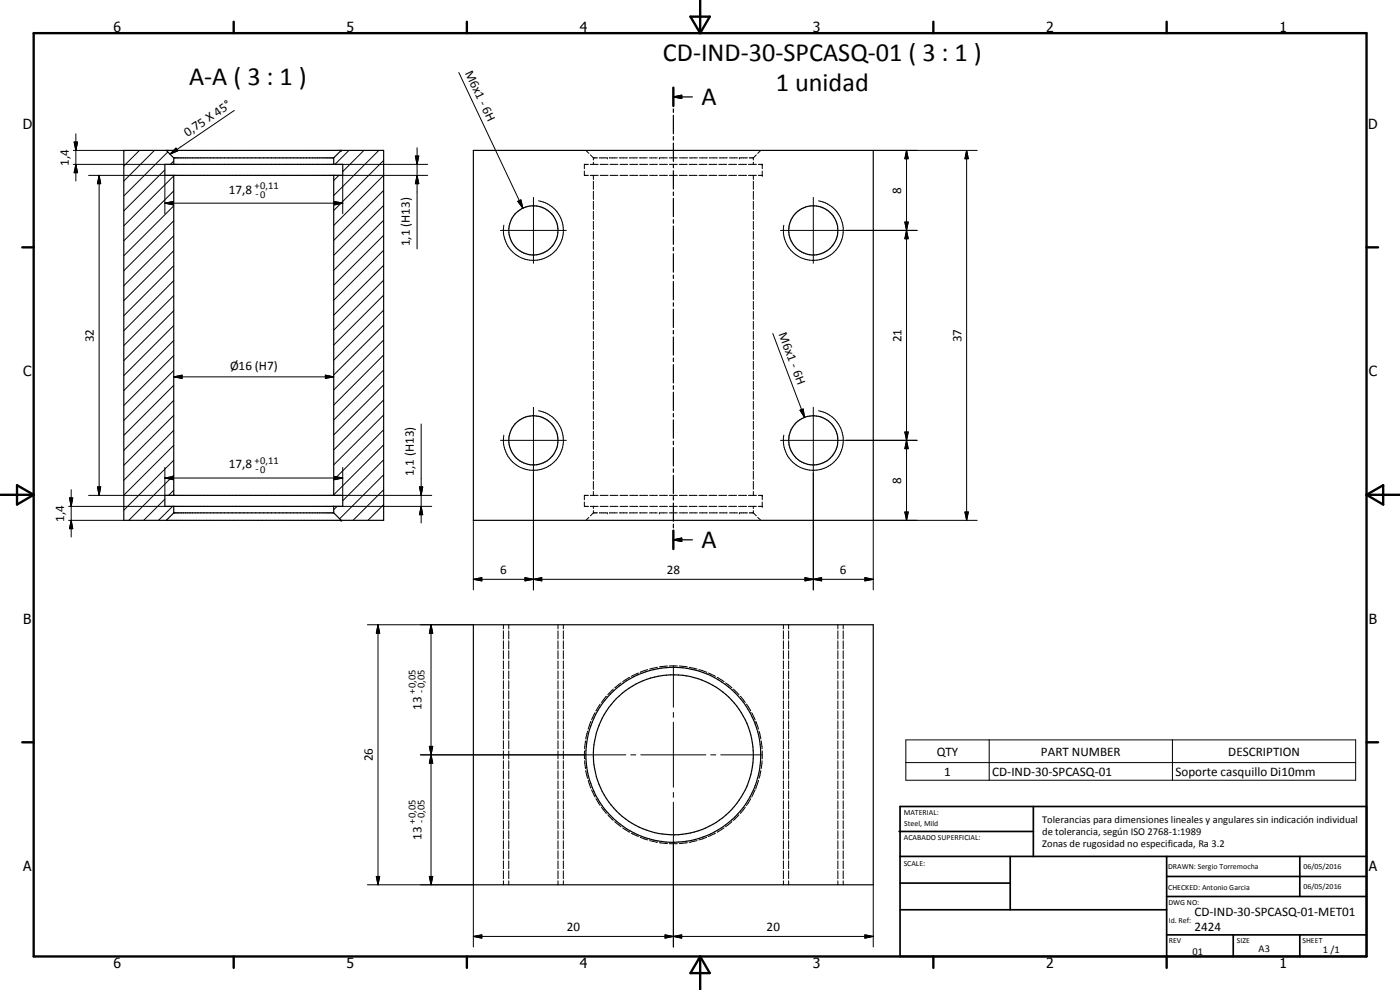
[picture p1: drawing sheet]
<svg xmlns="http://www.w3.org/2000/svg" width="420mm" height="297mm" viewBox="0 0 420 297" stroke-linecap="round" stroke-linejoin="round" font-family="sans-serif">
<g fill="none" stroke="#000" stroke-width=".3">
<path d="M70.3 33.1l-19.3 13.1M137.7 21.8l19.2 40.6M22 49.3h30.1M22 45.1h15.2M22.3 42.6h1l-.5 2.5zM22.8 49.3l.5 2.5h-1zM22.8 40.1v14.2M26.6 52.6h25.5M29.7 52.6l.5 2.5h-1zM29.7 52.6v96M37.4 45.1l-.2 .2M41.9 45.1l-4.7 4.7"/>
<path d="M46.3 45.1l-9.1 9.2M49.5 51l-12.3 12.3M49.5 52.6v11.5M50.4 45.6l-13.2 13.2M51 46.2l1.8-1.8 .6 .9zM52.1 57.3l-14.9 15M52.1 52.8l-14.9 15M52.1 48.3l-1 1M52.8 44.4l.6 .9-2.4 .9zM100.1 49.3h28.2M100.1 52.6h28.2M101.7 52.6l-1.6 1.5"/>
<path d="M102.9 52.6v11.5M104.7 45.1l-4.2 4.2M109.2 45.1l-6.3 6.4M113.7 45.1l-13.6 13.6M115.1 57.1l-15 15M115.1 52.6l-15 15M115.1 48.1l-15 15.1M124.7 46.8h1l-.5 2.5zM125.2 52.6l.5 2.5h-1zM125.2 44.3v30.4M160.1 59.2v19.8M175.4 51.3v1.3h1.2"/>
<path d="M175.8 45.1l.9 .9M176.6 49.3h-1.2v1.3M177.2 49.3h2.3M177.2 52.6h2.3M177.2 46.5l.9 .9M178.1 47.4h1.2M178.1 47.4v.6M178.1 48.7v.6M178.1 52.6v1.2M178.1 54.4v2.4M178.1 57.4v2.4M179.9 47.4h2.4"/>
<path d="M180.1 49.3h2.4M180.1 52.6h2.4M182.3 47.4h.1M182.9 47.4h2.4M183.1 49.3h2.4M183.1 52.6h2.4M185.9 47.4h2.4M186.1 49.3h2.3M186.1 52.6h2.3M188.9 47.4h2.4M189 49.3h2.4M189 52.6h2.4"/>
<path d="M191.9 47.4h2.4M192 49.3h2.4M192 52.6h2.4M194.9 47.4h2.4M195 49.3h2.3M195 52.6h2.3M197.9 47.4h.1M197.9 47.4h2.4M197.9 49.3h2.4M197.9 52.6h2.4M200.9 47.4h2.4M200.9 49.3h2.4"/>
<path d="M200.9 52.6h2.4M203.9 47.4h2.4M203.9 49.3h2.3M203.9 52.6h2.3M206.8 49.3h2.4M206.8 52.6h2.4M206.9 47.4h2.4M209.8 49.3h2.4M209.8 52.6h2.4M209.9 47.4h2.4M212.8 49.3h2.3M212.8 52.6h2.3"/>
<path d="M212.9 47.4h2.4M215.7 49.3h2.4M215.7 52.6h2.4M215.9 47.4h2.4M218.7 49.3h2.4M218.7 52.6h2.4M218.9 47.4h2.4M221.6 49.3h2.5M221.6 52.6h2.5M221.9 47.4h.1M221.9 47.4h2.4M224.6 49.3h2.4"/>
<path d="M224.6 52.6h2.4M224.9 47.4h1.2M226.1 47.4v.6M226.1 48.7v.6M226.1 52.6v1.2M226.1 54.4v2.4M226.1 57.4v2.4M227 46.5l-.9 .9M227.6 49.3h1.2M227.6 52.6h1.2M228.3 45.1l-.9 .9M228.8 49.3h.1"/>
<path d="M228.8 52.6h.1M228.8 49.3v1.3M228.8 51.3v1.3M244.1 59.2v19.8M262.1 45.1h31.2M272.1 45.1l.5 2.5h-1zM272.1 45.1v111M290.1 45.1l.5 2.5h-1zM290.1 45.1v111M49.5 61l2.5-.5v1zM49.5 61h53.4M52.1 79.7l-14.9 15"/>
<path d="M52.1 75.2l-14.9 15M52.1 70.7l-14.9 15M52.1 66.3l-14.9 14.9M52.1 61.8l-14.9 15M100.4 60.5l2.5 .5-2.5 .5zM115.1 79.6l-15 15M115.1 75.1l-15 15M115.1 66.1l-15 15M115.1 61.6l-15 15M115.1 70.6l-15 15M150.2 69.1h19.8M155.4 60.4l.9-.4 .6 2.4z"/>
<path d="M161.6 60.2a9 9 0 0 1 7.4 10.5 9 9 0 0 1-10.5 7.3 9 9 0 0 1-7.3-10.4M178.1 60.4v2.4M178.1 63.4v2.4M178.1 66.4v2.4M178.1 69.4v2.4M178.1 72.4v2.4M178.1 75.4v2.5M178.1 78.4v2.4M226.1 60.4v2.4M226.1 63.4v2.4M226.1 66.4v2.4M226.1 69.4v2.4"/>
<path d="M226.1 72.4v2.4M226.1 75.4v2.5M226.1 78.4v2.4M234.2 69.1h41M245.6 60.2a9 9 0 0 1 7.4 10.5 9 9 0 0 1-10.4 7.3 9 9 0 0 1-7.4-10.4M271.6 66.6h1l-.5 2.5zM271.6 66.6l1 5h-1l1-5zM272.1 69.1l.5 2.5h-1zM52.1 97.7l-14.9 15M52.1 93.2l-14.9 15M52.1 88.7l-14.9 15M52.1 84.2l-14.9 15"/>
<path d="M115.1 97.5l-15 15M115.1 93l-15 15.1M115.1 88.6l-15 14.9M115.1 84.1l-15 15M178.1 81.4v2.4M178.1 84.4v2.4M178.1 87.4v2.4M178.1 90.4v2.4M178.1 93.4v2.4M178.1 96.4v2.4M178.1 99.4v2.4M226.1 81.4v2.4"/>
<path d="M226.1 84.4v2.4M226.1 87.4v2.4M226.1 90.4v2.4M226.1 93.4v2.4M226.1 96.4v2.4M226.1 99.4v2.4M52.1 113.1l2.5-.5v.9zM52.1 115.6l-14.9 15M52.1 111.2l-14.9 15M52.1 106.7l-14.9 15M52.1 102.2l-14.9 15M52.1 113.1h48"/>
<path d="M97.7 112.6l2.4 .5-2.4 .4zM115.1 115.5l-15 15M115.1 111l-15 15M115.1 106.5l-15 15M115.1 102l-15 15M178.1 102.4v2.4M178.1 105.4v2.4M178.1 108.4v2.4M178.1 111.4v2.4M178.1 114.4v2.4M178.1 117.4v2.4M226.1 102.4v2.4"/>
<path d="M226.1 105.4v2.4M226.1 108.4v2.4M226.1 111.4v2.4M226.1 114.4v2.4M226.1 117.4v2.4M231.9 100.1l9.6 25.1M52.1 138.1l-14.9 15M52.1 133.6l-14.9 15M52.1 129.1l-14.9 15M52.1 124.6l-14.9 15M52.1 120.1l-14.9 15M115.1 138l-12.2 12.2"/>
<path d="M115.1 133.5l-15 15M115.1 128.9l-15 15.1M115.1 124.5l-15 15M115.1 120l-15 15M126.4 127.2v29.7M150.2 132.1h19.8M160.1 122.2v54.8M161.6 123.2a9 9 0 0 1 7.3 10.4 9 9 0 0 1-10.4 7.4 9 9 0 0 1-7.3-10.4M178.1 120.4v2.4M178.1 123.4v2.4M178.1 126.4v2.4M178.1 129.4v2.4"/>
<path d="M178.1 132.4v2.4M178.1 135.4v2.4M178.1 138.4v2.4M226.1 120.4v2.4M226.1 123.4v2.4M226.1 126.4v2.4M226.1 129.4v2.4M226.1 132.4v2.4M226.1 135.4v2.4M226.1 138.4v2.4M234.2 132.1h41M240.1 123.1l.9-.4 .5 2.5z"/>
<path d="M244.1 122.2v54.8M245.6 123.2a9 9 0 0 1 7.4 10.5 9 9 0 0 1-10.4 7.3 9 9 0 0 1-7.4-10.4M271.6 129.6h1l-.5 2.5zM271.6 129.6l1 5h-1l1-5zM272.1 132.1l.5 2.5h-1zM20.6 151.9h31.5M20.6 156.1h16.6M20.9 149.4h.9l-.4 2.5zM21.4 156.1l.4 2.5h-.9zM21.4 146.9v14.2M26.6 148.6h25.5M29.2 146.1h1l-.5 2.5z"/>
<path d="M49.5 143.4l2.5-.4v.9zM49.5 149.8l-6.4 6.3M49.5 140.3v8.3M49.5 143.4h53.4M51.8 151.9l-4.2 4.2M52.1 147.1l-1.5 1.5M52.1 142.6l-13.5 13.5M100.1 151.9h29.5M100.1 148.6h29.5M100.4 143l2.5 .4-2.5 .5zM101.2 151.9l-1.1 1.1M102.9 140.3v8.3"/>
<path d="M115.1 155.9l-.1 .2M115.1 151.4l-4.7 4.7M115.1 146.9l-9.2 9.2M115.1 142.5l-13.2 13.2M125.9 146.1h1l-.5 2.5zM126.4 151.9l.5 2.5h-1zM142.1 156.1v20.9M175.4 150.6v1.3h1.2M176.6 148.6h-1.2v1.3M176.7 155.2l-.9 .9M177.2 151.9h2.3M177.2 148.6h2.3"/>
<path d="M178.1 153.9h1.2M178.1 153.9l-.9 .9M178.1 141.4v2.4M178.1 144.4v2.4M178.1 147.4v1.2M178.1 151.9v.7M178.1 153.2v.7M179.9 153.9h2.4M180.1 151.9h2.4M180.1 148.6h2.4M182.3 153.9h.1M182.9 153.9h2.4"/>
<path d="M183.1 151.9h2.4M183.1 148.6h2.4M185.9 153.9h2.4M186.1 151.9h2.3M186.1 148.6h2.3M188.9 153.9h2.4M189 151.9h2.4M189 148.6h2.4M191.9 153.9h2.4M192 151.9h2.4M192 148.6h2.4M194.9 153.9h2.4"/>
<path d="M195 151.9h2.3M195 148.6h2.3M197.9 153.9h.1M197.9 153.9h2.4M197.9 151.9h2.4M197.9 148.6h2.4M200.9 153.9h2.4M200.9 151.9h2.4M200.9 148.6h2.4M203.9 153.9h2.4M203.9 151.9h2.3M203.9 148.6h2.3"/>
<path d="M206.8 151.9h2.4M206.8 148.6h2.4M206.9 153.9h2.4M209.8 151.9h2.4M209.8 148.6h2.4M209.9 153.9h2.4M212.8 151.9h2.3M212.8 148.6h2.3M212.9 153.9h2.4M215.7 151.9h2.4M215.7 148.6h2.4M215.9 153.9h2.4"/>
<path d="M218.7 151.9h2.4M218.7 148.6h2.4M218.9 153.9h2.4M221.6 151.9h2.5M221.6 148.6h2.5M221.9 153.9h.1M221.9 153.9h2.4M224.6 151.9h2.4M224.6 148.6h2.4M224.9 153.9h1.2M226.1 153.9l.9 .9M226.1 141.4v2.4"/>
<path d="M226.1 144.4v2.4M226.1 147.4v1.2M226.1 151.9v.7M226.1 153.2v.7M227.4 155.2l.9 .9M227.6 151.9h1.2M227.6 148.6h1.2M228.8 151.9h.1M228.8 148.6h.1M228.8 148.6v1.3M228.8 150.6v1.3M271.6 153.6h1l-.5 2.5z"/>
<path d="M289.6 153.6h1l-.5 2.5zM293.3 156.1h-31.2v20.9M142.1 173.8l2.5-.5v1zM142.1 173.8h120M157.6 173.3l2.5 .5-2.5 .5zM160.1 173.8l2.5-.5v1zM241.6 173.3l2.5 .5-2.5 .5zM244.1 173.8l2.5-.5v1zM259.6 173.3l2.5 .5-2.5 .5zM110.3 187.5h31.8M113.4 187.5l.5 2.5h-1zM113.4 187.5v78"/>
<path d="M129.4 187.5l.5 2.5h-1zM129.4 187.5v78M151.1 187.5v1.2M151.1 189.3v2.4M151.1 192.3v2.4M151.1 195.2v2.5M151.1 198.3v2.4M152.7 187.5v1.2M152.7 189.3v2.4M152.7 192.3v2.4M152.7 195.2v2.5M152.7 198.3v2.4"/>
<path d="M167.5 187.5v1.2M167.5 189.3v2.4M167.5 192.3v2.4M167.5 195.2v2.5M167.5 198.3v2.4M169.1 187.5v1.2M169.1 189.3v2.4M169.1 192.3v2.4M169.1 195.2v2.5M169.1 198.3v2.4M200.3 199.8l-2.4 .3M200.9 199.8h2.4"/>
<path d="M202.1 199.9v12.3M203.9 199.8l2.4 .3M235.1 187.5v1.2M235.1 189.3v2.4M235.1 192.3v2.4M235.1 195.2v2.5M235.1 198.3v2.4M236.7 187.5v1.2M236.7 189.3v2.4M236.7 192.3v2.4M236.7 195.2v2.5M236.7 198.3v2.4"/>
<path d="M251.4 187.5v1.2M251.4 189.3v2.4M251.4 192.3v2.4M251.4 195.2v2.5M251.4 198.3v2.4M253.1 187.5v1.2M253.1 189.3v2.4M253.1 192.3v2.4M253.1 195.2v2.5M253.1 198.3v2.4M151.1 201.3v2.4M151.1 204.3v2.4"/>
<path d="M151.1 207.3v2.4M151.1 210.3v2.3M151.1 213.3v2.4M151.1 216.3v2.4M151.1 219.2v2.5M152.7 201.3v2.4M152.7 204.3v2.4M152.7 207.3v2.4M152.7 210.3v2.3M152.7 213.3v2.4M152.7 216.3v2.4M152.7 219.2v2.5"/>
<path d="M167.5 201.3v2.4M167.5 204.3v2.4M167.5 207.3v2.4M167.5 210.3v2.3M167.5 213.3v2.4M167.5 216.3v2.4M167.5 219.2v2.5M169.1 201.3v2.4M169.1 204.3v2.4M169.1 207.3v2.4M169.1 210.3v2.3M169.1 213.3v2.4"/>
<path d="M169.1 216.3v2.4M169.1 219.2v2.5M176.3 219.4l-.5 2.3M177.3 216.5l-.8 2.3M177.3 216.5h.1M178.6 213.8l-1.1 2.2M180.1 211.2l-1.3 2.1M182 208.9l-1.5 1.9M184.1 206.8l-1.7 1.6M186.4 204.9l-1.9 1.5M188.9 203.2l-2 1.3M191.6 201.9l-2.2 1"/>
<path d="M192.1 201.7h.1M194.4 200.9l-2.2 .8M197.3 200.2l-2.3 .5M202.1 213.7v1.5M202.1 216.7v19.5M206.8 200.2l2.4 .5M209.8 200.9l2.2 .8M212 201.7h.1M212.5 201.9l2.2 1M215.3 203.2l2 1.3M217.8 204.9l1.9 1.5M220.1 206.8l1.7 1.6"/>
<path d="M222.2 208.9l1.5 1.9M224 211.2l1.3 2.1M225.6 213.8l1 2.2M226.9 216.5h.1M226.9 216.5l.8 2.3M227.8 219.4l.5 2.3M235.1 201.3v2.4M235.1 204.3v2.4M235.1 207.3v2.4M235.1 210.3v2.3M235.1 213.3v2.4M235.1 216.3v2.4"/>
<path d="M235.1 219.2v2.5M236.7 201.3v2.4M236.7 204.3v2.4M236.7 207.3v2.4M236.7 210.3v2.3M236.7 213.3v2.4M236.7 216.3v2.4M236.7 219.2v2.5M251.4 201.3v2.4M251.4 204.3v2.4M251.4 207.3v2.4M251.4 210.3v2.3"/>
<path d="M251.4 213.3v2.4M251.4 216.3v2.4M251.4 219.2v2.5M253.1 201.3v2.4M253.1 204.3v2.4M253.1 207.3v2.4M253.1 210.3v2.3M253.1 213.3v2.4M253.1 216.3v2.4M253.1 219.2v2.5M126.2 226.5h61.6M128.9 223.9h1l-.5 2.6z"/>
<path d="M128.9 223.9h1l-1 5.1h1zM129.4 226.5l.5 2.5h-1zM151.1 222.2v2.5M151.1 225.3v2.4M151.1 228.3v2.4M151.1 231.3v2.4M151.1 234.3v2.3M151.1 237.3v2.3M152.7 222.2v2.5M152.7 225.3v2.4M152.7 228.3v2.4M152.7 231.3v2.4"/>
<path d="M152.7 234.3v2.3M152.7 237.3v2.3M167.5 222.2v2.5M167.5 225.3v2.4M167.5 228.3v2.4M167.5 231.3v2.4M167.5 234.3v2.3M167.5 237.3v2.3M169.1 222.2v2.5M169.1 225.3v2.4M169.1 228.3v2.4M169.1 231.3v2.4"/>
<path d="M169.1 234.3v2.3M169.1 237.3v2.3M175.4 225.3v2.4M175.5 228.3l.2 2.3M175.7 222.3l-.2 2.4M175.8 231.2l.5 2.4M176.5 234.1l.8 2.3M177.3 236.4h.1M177.5 237l1.1 2.1M178.8 239.6l1.3 2.1M189.3 226.5h1.5M192.3 226.5h19.5"/>
<path d="M202.1 237.7v1.5M213.3 226.5h1.5M216.3 226.5h12.3M225.3 239.6l-1.3 2.1M226.6 237l-1 2.1M226.9 236.4h.1M227.7 234.1l-.8 2.3M228.3 231.2l-.5 2.4M228.4 222.3l.3 2.4M228.7 228.3l-.3 2.3M228.8 225.3v2.4M235.1 222.2v2.5"/>
<path d="M235.1 225.3v2.4M235.1 228.3v2.4M235.1 231.3v2.4M235.1 234.3v2.3M235.1 237.3v2.3M236.7 222.2v2.5M236.7 225.3v2.4M236.7 228.3v2.4M236.7 231.3v2.4M236.7 234.3v2.3M236.7 237.3v2.3M251.4 222.2v2.5"/>
<path d="M251.4 225.3v2.4M251.4 228.3v2.4M251.4 231.3v2.4M251.4 234.3v2.3M251.4 237.3v2.3M253.1 222.2v2.5M253.1 225.3v2.4M253.1 228.3v2.4M253.1 231.3v2.4M253.1 234.3v2.3M253.1 237.3v2.3M271.9 222h135v12.1h-135z"/>
<path d="M271.9 228.8h135M296.9 222v12.1M351.9 222v12.1M151.1 240.3v2.4M151.1 243.2v2.5M151.1 246.3v2.4M151.1 249.3v2.4M151.1 252.3v2.4M151.1 255.3v2.4M151.1 258.3v2.3M152.7 240.3v2.4M152.7 243.2v2.5"/>
<path d="M152.7 246.3v2.4M152.7 249.3v2.4M152.7 252.3v2.4M152.7 255.3v2.4M152.7 258.3v2.3M167.5 240.3v2.4M167.5 243.2v2.5M167.5 246.3v2.4M167.5 249.3v2.4M167.5 252.3v2.4M167.5 255.3v2.4M167.5 258.3v2.3"/>
<path d="M169.1 240.3v2.4M169.1 243.2v2.5M169.1 246.3v2.4M169.1 249.3v2.4M169.1 252.3v2.4M169.1 255.3v2.4M169.1 258.3v2.3M180.5 242.2l1.5 1.8M182.4 244.5l1.7 1.7M184.5 246.5l1.9 1.6M186.9 248.4l2 1.3M189.4 250l2.2 1"/>
<path d="M192.1 251.2h.1M192.2 251.2l2.2 .8M195 252.2l2.3 .5M197.9 252.9l2.4 .2M200.9 253.2h2.4M202.1 240.7v43.4M206.3 252.9l-2.4 .2M209.2 252.2l-2.4 .5M212 251.2h.1M212 251.2l-2.2 .8M214.7 250l-2.2 1M217.3 248.4l-2 1.3"/>
<path d="M219.7 246.5l-1.9 1.6M221.8 244.5l-1.7 1.7M223.7 242.2l-1.5 1.8M235.1 240.3v2.4M235.1 243.2v2.5M235.1 246.3v2.4M235.1 249.3v2.4M235.1 252.3v2.4M235.1 255.3v2.4M235.1 258.3v2.3M236.7 240.3v2.4M236.7 243.2v2.5"/>
<path d="M236.7 246.3v2.4M236.7 249.3v2.4M236.7 252.3v2.4M236.7 255.3v2.4M236.7 258.3v2.3M251.4 240.3v2.4M251.4 243.2v2.5M251.4 246.3v2.4M251.4 249.3v2.4M251.4 252.3v2.4M251.4 255.3v2.4M251.4 258.3v2.3"/>
<path d="M253.1 240.3v2.4M253.1 243.2v2.5M253.1 246.3v2.4M253.1 249.3v2.4M253.1 252.3v2.4M253.1 255.3v2.4M253.1 258.3v2.3M110.3 265.5h31.8v18.6M112.9 263h1l-.5 2.5zM128.9 263h1l-.5 2.5zM151.1 261.3v2.4M151.1 264.3v1.2"/>
<path d="M152.7 261.3v2.4M152.7 264.3v1.2M167.5 261.3v2.4M167.5 264.3v1.2M169.1 261.3v2.4M169.1 264.3v1.2M235.1 261.3v2.4M235.1 264.3v1.2M236.7 261.3v2.4M236.7 264.3v1.2M251.4 261.3v2.4M251.4 264.3v1.2"/>
<path d="M253.1 261.3v2.4M253.1 264.3v1.2M262.1 265.5v18.6M142.1 281l2.5-.5v1zM142.1 281h120M199.6 280.5l2.5 .5-2.5 .5zM202.1 281l2.5-.5v1zM259.6 280.5l2.5 .5-2.5 .5z"/>
</g>
<g fill="none" stroke="#000" stroke-width=".35">
<path d="M202.1 29.1l2.5-.5v.9zM202.1 26.3v5.5M202.1 32.7v1M202.1 34.6v5.5M202.1 29.1h5.7M37.2 45.1h77.9v111h-77.9zM49.5 49.3h53.4v3.3h-53.4zM49.9 45.1l2.2 2.3M52.1 47.4v1.9M52.1 52.6v96M52.1 47.4h48M100.1 47.4v1.9"/>
<path d="M100.1 52.6v96M102.4 45.1l-2.3 2.3M142.1 45.1h120v111h-120zM202.1 41v1M202.1 42.9v5.5M202.1 49.3v1M202.1 51.2v5.5M202.1 57.6v1.1M202.1 59.5v5.5M202.1 65.9v1.1M202.1 67.8v5.5M202.1 74.2v1.1"/>
<path d="M202.1 76.1v5.6M202.1 82.5v1.1M202.1 84.5v5.5M202.1 90.8v1.1M202.1 92.8v5.5M202.1 99.1v1.1M202.1 101.1v5.5M202.1 107.4v1.1M202.1 109.4v5.5M202.1 115.7v1.1M202.1 117.7v5.5M202.1 124.1v1"/>
<path d="M202.1 126v5.5M202.1 132.4v1M202.1 134.3v5.5M49.5 148.6h53.4v3.3h-53.4zM52.1 151.9v2M52.1 153.9l-2.2 2.2M52.1 153.9h48M100.1 151.9v2M100.1 153.9l2.3 2.2M202.1 140.7v1M202.1 142.6v5.5M202.1 149v1"/>
<path d="M202.1 150.9v5.5M202.1 157.3v1.1M202.1 159.2v5.5M202.1 162l2.5-.5v1zM202.1 162h5.7M142.1 187.5h120v78h-120z"/>
<circle cx="160.1" cy="69.1" r="7.4"/>
<circle cx="244.1" cy="69.1" r="7.4"/>
<circle cx="160.1" cy="132.1" r="7.4"/>
<circle cx="244.1" cy="132.1" r="7.4"/>
<circle cx="202.1" cy="226.5" r="26.2"/>
<circle cx="202.1" cy="226.5" r="24"/>
</g>
<g fill="#000">
<circle cx="102.4" cy="45.1" r=".18"/>
<circle cx="102.4" cy="156.1" r=".18"/>
</g>
<g fill="none" stroke="#000" stroke-width=".71">
<path d="M10.1 9.9h400v277.1h-400zM70.1 6.5v3.4M140.1 6.5v3.4M207.2 5h5.8l-2.9 4.9zM210.1 0v9.9M280.1 6.5v3.4M350.1 6.5v3.4M202.1 26.3v5.5M6.7 74.2h3.4M410.1 74.2h3.5M.1 148.5h10M5.1 145.6l5 2.9-5 2.9z"/>
<path d="M202.1 159.2v5.5M410.1 148.5h10M410.1 148.5l5-2.9v5.8zM6.7 222.7h3.4M410.1 222.7h3.5M70.1 287v3.4M140.1 287v3.4M210.1 287v10M210.1 287l2.9 5h-5.8zM280.1 287v3.4M350.1 287v3.4"/>
</g>
<g fill="none" stroke="#000" stroke-width=".51">
<path d="M269.8 249.5h40.3M270.1 242h140v45h-140zM270.1 257h140M303.2 257v16M310.1 242v15M350.1 257v30M390.1 257v12M270.1 265h33.1M270.1 273h80M350.1 269h60M350.1 263h60M350.1 280.5h60"/>
<path d="M370.1 280.5v6.5M390.1 280.5v6.5"/>
</g>
<g fill="#000">
<path d="M202.1 29.1l2.5-.5v.9zM22.3 42.6h1l-.5 2.5zM22.8 49.3l.5 2.5h-1zM29.7 52.6l.5 2.5h-1zM51 46.2l1.8-1.8 .6 .9zM124.7 46.8h1l-.5 2.5zM125.2 52.6l.5 2.5h-1zM272.1 45.1l.5 2.5h-1zM290.1 45.1l.5 2.5h-1zM49.5 61l2.5-.5v1zM100.4 60.5l2.5 .5-2.5 .5zM155.4 60.4l.9-.4 .6 2.4z"/>
<path d="M271.6 66.6h1l-.5 2.5zM272.1 69.1l.5 2.5h-1zM52.1 113.1l2.5-.5v.9zM97.7 112.6l2.4 .5-2.4 .4zM240.1 123.1l.9-.4 .5 2.5zM271.6 129.6h1l-.5 2.5zM272.1 132.1l.5 2.5h-1zM20.9 149.4h.9l-.4 2.5zM21.4 156.1l.4 2.5h-.9zM29.2 146.1h1l-.5 2.5zM49.5 143.4l2.5-.4v.9zM100.4 143l2.5 .4-2.5 .5z"/>
<path d="M125.9 146.1h1l-.5 2.5zM126.4 151.9l.5 2.5h-1zM271.6 153.6h1l-.5 2.5zM289.6 153.6h1l-.5 2.5zM142.1 173.8l2.5-.5v1zM157.6 173.3l2.5 .5-2.5 .5zM160.1 173.8l2.5-.5v1zM202.1 162l2.5-.5v1zM241.6 173.3l2.5 .5-2.5 .5zM244.1 173.8l2.5-.5v1zM259.6 173.3l2.5 .5-2.5 .5zM113.4 187.5l.5 2.5h-1z"/>
<path d="M129.4 187.5l.5 2.5h-1zM128.9 223.9h1l-.5 2.6zM129.4 226.5l.5 2.5h-1zM112.9 263h1l-.5 2.5zM128.9 263h1l-.5 2.5zM142.1 281l2.5-.5v1zM199.6 280.5l2.5 .5-2.5 .5zM202.1 281l2.5-.5v1zM259.6 280.5l2.5 .5-2.5 .5z"/>
</g>
<g font-size="7.9">
<text x="199" y="18.2">CD-IND-30-SPCASQ-01 ( 3 : 1 )</text>
<text x="56.8" y="25.4">A-A ( 3 : 1 )</text>
<text x="232.8" y="27.2">1 unidad</text>
<text x="210.6" y="31.6">A</text>
<text x="210.6" y="164.5">A</text>
</g>
<g font-size="4.2">
<text x="34" y="9.6">6</text>
<text x="104" y="9.6">5</text>
<text x="174" y="9.6">4</text>
<text x="244" y="9.6">3</text>
<text x="314" y="9.6">2</text>
<text x="384" y="9.6">1</text>
<text x="6.8" y="38.7">D</text>
<text x="410.6" y="38.7">D</text>
<text x="7" y="112.9">C</text>
<text x="410.8" y="112.9">C</text>
<text x="7" y="187.1">B</text>
<text x="410.8" y="187.1">B</text>
<text x="7" y="261.4">A</text>
<text x="410.8" y="261.4">A</text>
<text x="34" y="290.4">6</text>
<text x="104" y="290.4">5</text>
<text x="174" y="290.4">4</text>
<text x="244" y="290.4">3</text>
<text x="314" y="290.4">2</text>
<text x="384" y="290.4">1</text>
</g>
<g font-size="3.9">
<text x="139.5" y="21.8" transform="rotate(65 139.5 21.8)">M6x1 - 6H</text>
<text x="56.2" y="41.1" transform="rotate(-34 56.2 41.1)">0,75 X 45°</text>
<text x="20.7" y="49.7" transform="rotate(-90 20.7 49.7)">1,4</text>
<text x="68.7" y="58.1">17,8</text>
<text x="270.5" y="58.1" transform="rotate(-90 270.5 58.1)">8</text>
<text x="123" y="73.9" transform="rotate(-90 123 73.9)">1,1 (H13)</text>
<text x="233.7" y="100.2" transform="rotate(69 233.7 100.2)">M6x1 - 6H</text>
<text x="28.2" y="102.7" transform="rotate(-90 28.2 102.7)">32</text>
<text x="270.6" y="102.7" transform="rotate(-90 270.6 102.7)">21</text>
<text x="288.5" y="102.7" transform="rotate(-90 288.5 102.7)">37</text>
<text x="69" y="110.9">Ø16 (H7)</text>
<text x="68.7" y="140.5">17,8</text>
<text x="124.2" y="142.7" transform="rotate(-90 124.2 142.7)">1,1 (H13)</text>
<text x="270.5" y="145.2" transform="rotate(-90 270.5 145.2)">8</text>
<text x="19.3" y="156.5" transform="rotate(-90 19.3 156.5)">1,4</text>
<text x="150.1" y="172.3">6</text>
<text x="200.1" y="172.3">28</text>
<text x="252.1" y="172.3">6</text>
<text x="126.5" y="213" transform="rotate(-90 126.5 213)">13</text>
<text x="281.1" y="226.7">QTY</text>
<text x="312.4" y="226.7">PART NUMBER</text>
<text x="368.6" y="226.7">DESCRIPTION</text>
<text x="111.9" y="228.5" transform="rotate(-90 111.9 228.5)">26</text>
<text x="283.4" y="232.7">1</text>
<text x="297.8" y="232.7">CD-IND-30-SPCASQ-01</text>
<text x="352.8" y="232.8">Soporte casquillo Di10mm</text>
<text x="126.5" y="252" transform="rotate(-90 126.5 252)">13</text>
<text x="358.5" y="275">CD-IND-30-SPCASQ-01-MET01</text>
<text x="170.1" y="279.4">20</text>
<text x="230.1" y="279.4">20</text>
<text x="358.5" y="279.4">2424</text>
</g>
<g font-size="3.1">
<text x="76.4" y="56.8">+0,11</text>
<text x="76.7" y="59.2">-0</text>
<text x="76.4" y="139.3">+0,11</text>
<text x="76.7" y="141.7">-0</text>
<text x="124.7" y="208.3" transform="rotate(-90 124.7 208.3)">+0,05</text>
<text x="127.4" y="208" transform="rotate(-90 127.4 208)">-0,05</text>
<text x="124.7" y="247.3" transform="rotate(-90 124.7 247.3)">+0,05</text>
<text x="127.4" y="247" transform="rotate(-90 127.4 247)">-0,05</text>
<text x="312.7" y="246.8">Tolerancias para dimensiones lineales y angulares sin indicación individual</text>
<text x="312.7" y="250.4">de tolerancia, según ISO 2768-1:1989</text>
<text x="312.7" y="254">Zonas de rugosidad no especificada, Ra 3.2</text>
<text x="357.9" y="286.4">01</text>
<text x="377.7" y="285.6">A3</text>
<text x="397" y="285.9">1 /1</text>
</g>
<g font-size="2.4">
<text x="271.2" y="244.4">MATERIAL:</text>
<text x="271.3" y="252">ACABADO SUPERFICIAL:</text>
<text x="271.4" y="247.9">Steel, Mild</text>
<text x="271.2" y="259.7">SCALE:</text>
<text x="350.6" y="260.8">DRAWN: Sergio Torremocha</text>
<text x="391.2" y="260.6">06/05/2016</text>
<text x="350.6" y="267">CHECKED: Antonio Garcia</text>
<text x="391.2" y="266.7">06/05/2016</text>
<text x="350.6" y="271.4">DWG NO:</text>
<text x="350.8" y="276.9">Id. Ref:</text>
<text x="350.8" y="282.8">REV</text>
<text x="371.2" y="282.9">SIZE</text>
<text x="390.9" y="282.9">SHEET</text>
</g>
</svg>
